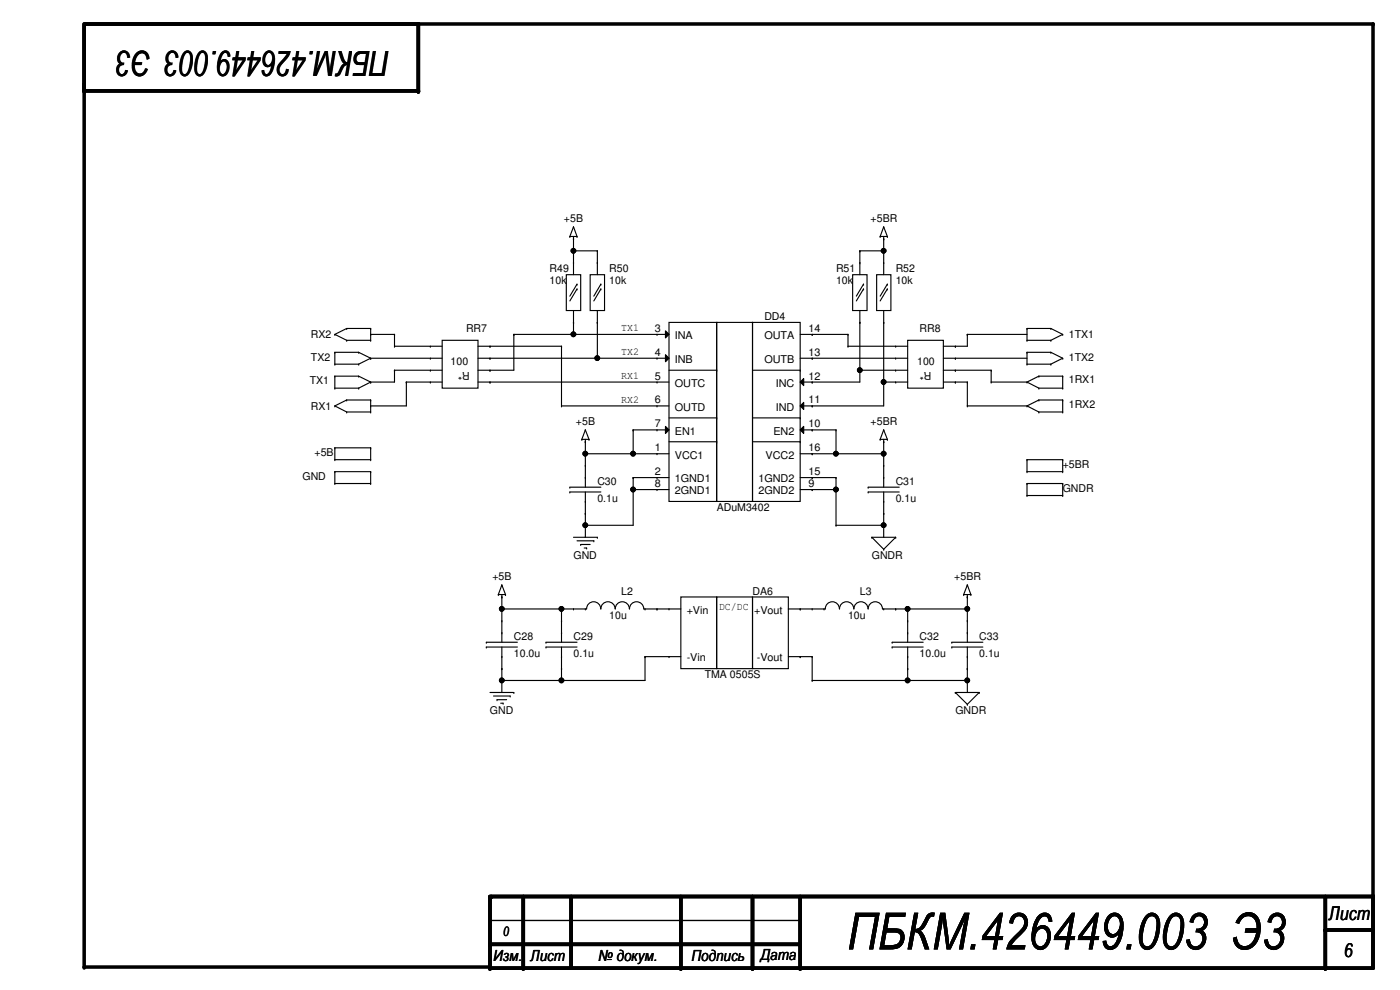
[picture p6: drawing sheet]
<svg xmlns="http://www.w3.org/2000/svg" width="420mm" height="297mm" viewBox="0 0 420 297" stroke-linecap="round" stroke-linejoin="round" font-family="sans-serif">
<path d="M25.3 7.2h386.8v261.4M25.3 7.6v282.6h121.8M125.5 7.2v20.1h-100.2M147.1 269v21.5h265v-21.5h-264.7M157 269v21.5M171.4 269v21.2M204.3 269v21.5M225.8 269v21.5M240.1 269v21.5M397.8 279h14.3M397.8 269v21.5M147.1 283.3h93" fill="none" stroke="#000" stroke-width="1.1"/>
<g fill="#000">
<circle cx="125.5" cy="7.2" r=".53"/>
<circle cx="412.1" cy="7.2" r=".53"/>
<circle cx="25.3" cy="25.1" r=".53"/>
<circle cx="25.3" cy="27.3" r=".53"/>
<circle cx="125.5" cy="27.3" r=".53"/>
<circle cx="171" cy="71" r=".17"/>
<circle cx="172.1" cy="75.3" r=".17"/>
<circle cx="172.1" cy="71.7" r=".17"/>
<circle cx="172.1" cy="78.8" r=".17"/>
<circle cx="172.1" cy="68.1" r=".17"/>
<circle cx="173.2" cy="71" r=".17"/>
<circle cx="179.3" cy="78.8" r=".17"/>
<circle cx="179.3" cy="75.3" r=".17"/>
<circle cx="258.1" cy="75.3" r=".17"/>
<circle cx="258.1" cy="78.8" r=".17"/>
<circle cx="264.1" cy="71" r=".17"/>
<circle cx="265.2" cy="75.3" r=".17"/>
<circle cx="265.2" cy="68.1" r=".17"/>
<circle cx="265.2" cy="78.8" r=".17"/>
<circle cx="265.2" cy="71.7" r=".17"/>
<circle cx="266.3" cy="71" r=".17"/>
<circle cx="104" cy="98.6" r=".17"/>
<circle cx="111.2" cy="98.6" r=".17"/>
<circle cx="172.1" cy="96.7" r=".17"/>
<circle cx="173.2" cy="86.7" r=".17"/>
<circle cx="173.2" cy="85.3" r=".17"/>
<circle cx="179.3" cy="96.7" r=".17"/>
<circle cx="180.3" cy="86.7" r=".17"/>
<circle cx="180.3" cy="85.3" r=".17"/>
<circle cx="258.1" cy="96.7" r=".17"/>
<circle cx="259.2" cy="86.7" r=".17"/>
<circle cx="259.2" cy="85.3" r=".17"/>
<circle cx="265.2" cy="96.7" r=".17"/>
<circle cx="266.3" cy="86.7" r=".17"/>
<circle cx="266.3" cy="85.3" r=".17"/>
<circle cx="308.2" cy="98.6" r=".17"/>
<circle cx="315.4" cy="98.6" r=".17"/>
<circle cx="100.5" cy="105.7" r=".17"/>
<circle cx="100.5" cy="109.3" r=".17"/>
<circle cx="100.5" cy="112.9" r=".17"/>
<circle cx="100.5" cy="116.5" r=".17"/>
<circle cx="100.5" cy="100.3" r=".17"/>
<circle cx="104" cy="102.1" r=".17"/>
<circle cx="107.6" cy="105.7" r=".17"/>
<circle cx="107.6" cy="112.9" r=".17"/>
<circle cx="107.6" cy="109.3" r=".17"/>
<circle cx="107.6" cy="116.5" r=".17"/>
<circle cx="111.2" cy="102.1" r=".17"/>
<circle cx="111.2" cy="100.3" r=".17"/>
<circle cx="111.2" cy="107.5" r=".17"/>
<circle cx="111.2" cy="114.6" r=".17"/>
<circle cx="118.4" cy="100.3" r=".17"/>
<circle cx="118.4" cy="103.9" r=".17"/>
<circle cx="118.4" cy="111.1" r=".17"/>
<circle cx="122" cy="114.6" r=".17"/>
<circle cx="129.1" cy="114.6" r=".17"/>
<circle cx="129.1" cy="111.1" r=".17"/>
<circle cx="129.1" cy="103.9" r=".17"/>
<circle cx="129.1" cy="107.5" r=".17"/>
<circle cx="147.1" cy="103.9" r=".17"/>
<circle cx="147.1" cy="107.5" r=".17"/>
<circle cx="147.1" cy="114.6" r=".17"/>
<circle cx="147.1" cy="111.1" r=".17"/>
<circle cx="154.2" cy="100.3" r=".17"/>
<circle cx="168.5" cy="103.9" r=".17"/>
<circle cx="172.1" cy="100.3" r=".17"/>
<circle cx="179.3" cy="107.5" r=".17"/>
<circle cx="197.2" cy="100.3" r=".17"/>
<circle cx="197.2" cy="114.6" r=".17"/>
<circle cx="197.2" cy="107.5" r=".17"/>
<circle cx="215.1" cy="111.1" r=".17"/>
<circle cx="240.1" cy="111.1" r=".17"/>
<circle cx="243.7" cy="114.6" r=".17"/>
<circle cx="243.7" cy="107.5" r=".17"/>
<circle cx="243.7" cy="100.3" r=".17"/>
<circle cx="254.5" cy="100.3" r=".17"/>
<circle cx="254.5" cy="103.9" r=".17"/>
<circle cx="258.1" cy="111.1" r=".17"/>
<circle cx="265.2" cy="114.6" r=".17"/>
<circle cx="268.8" cy="103.9" r=".17"/>
<circle cx="268.8" cy="107.5" r=".17"/>
<circle cx="268.8" cy="111.1" r=".17"/>
<circle cx="268.8" cy="114.6" r=".17"/>
<circle cx="286.7" cy="103.9" r=".17"/>
<circle cx="286.7" cy="114.6" r=".17"/>
<circle cx="286.7" cy="107.5" r=".17"/>
<circle cx="286.7" cy="111.1" r=".17"/>
<circle cx="290.3" cy="100.3" r=".17"/>
<circle cx="290.3" cy="114.6" r=".17"/>
<circle cx="297.5" cy="114.6" r=".17"/>
<circle cx="297.5" cy="111.1" r=".17"/>
<circle cx="308.2" cy="102.1" r=".17"/>
<circle cx="308.2" cy="114.6" r=".17"/>
<circle cx="308.2" cy="105.7" r=".17"/>
<circle cx="308.2" cy="109.3" r=".17"/>
<circle cx="311.8" cy="112.9" r=".17"/>
<circle cx="311.8" cy="116.5" r=".17"/>
<circle cx="315.4" cy="102.1" r=".17"/>
<circle cx="315.4" cy="109.3" r=".17"/>
<circle cx="315.4" cy="105.7" r=".17"/>
<circle cx="318.9" cy="112.9" r=".17"/>
<circle cx="318.9" cy="100.3" r=".17"/>
<circle cx="318.9" cy="107.5" r=".17"/>
<circle cx="318.9" cy="116.5" r=".17"/>
<circle cx="100.5" cy="121.8" r=".17"/>
<circle cx="100.5" cy="137.9" r=".17"/>
<circle cx="100.5" cy="134.4" r=".17"/>
<circle cx="104" cy="120" r=".17"/>
<circle cx="104" cy="123.6" r=".17"/>
<circle cx="111.2" cy="137.9" r=".17"/>
<circle cx="111.2" cy="120" r=".17"/>
<circle cx="111.2" cy="121.8" r=".17"/>
<circle cx="111.2" cy="123.6" r=".17"/>
<circle cx="111.2" cy="134.4" r=".17"/>
<circle cx="168.5" cy="121.8" r=".17"/>
<circle cx="174.6" cy="131.8" r=".17"/>
<circle cx="175.7" cy="136.1" r=".17"/>
<circle cx="175.7" cy="132.5" r=".17"/>
<circle cx="175.7" cy="129" r=".17"/>
<circle cx="175.7" cy="139.7" r=".17"/>
<circle cx="176.8" cy="131.8" r=".17"/>
<circle cx="190" cy="136.1" r=".17"/>
<circle cx="190" cy="129" r=".17"/>
<circle cx="197.2" cy="136.1" r=".17"/>
<circle cx="197.2" cy="121.8" r=".17"/>
<circle cx="197.2" cy="129" r=".17"/>
<circle cx="215.1" cy="125.4" r=".17"/>
<circle cx="215.1" cy="132.5" r=".17"/>
<circle cx="240.1" cy="125.4" r=".17"/>
<circle cx="240.1" cy="132.5" r=".17"/>
<circle cx="243.7" cy="136.1" r=".17"/>
<circle cx="243.7" cy="129" r=".17"/>
<circle cx="243.7" cy="121.8" r=".17"/>
<circle cx="250.9" cy="129" r=".17"/>
<circle cx="250.9" cy="136.1" r=".17"/>
<circle cx="264.1" cy="131.8" r=".17"/>
<circle cx="265.2" cy="139.7" r=".17"/>
<circle cx="265.2" cy="136.1" r=".17"/>
<circle cx="265.2" cy="132.5" r=".17"/>
<circle cx="265.2" cy="129" r=".17"/>
<circle cx="266.3" cy="131.8" r=".17"/>
<circle cx="290.3" cy="121.8" r=".17"/>
<circle cx="308.2" cy="121.8" r=".17"/>
<circle cx="308.2" cy="137.9" r=".17"/>
<circle cx="311.8" cy="120" r=".17"/>
<circle cx="311.8" cy="123.6" r=".17"/>
<circle cx="318.9" cy="123.6" r=".17"/>
<circle cx="318.9" cy="120" r=".17"/>
<circle cx="318.9" cy="137.9" r=".17"/>
<circle cx="100.5" cy="145.1" r=".17"/>
<circle cx="100.5" cy="141.5" r=".17"/>
<circle cx="111.2" cy="141.5" r=".17"/>
<circle cx="111.2" cy="145.1" r=".17"/>
<circle cx="171" cy="147.6" r=".17"/>
<circle cx="171" cy="146.2" r=".17"/>
<circle cx="175.7" cy="154.1" r=".17"/>
<circle cx="175.7" cy="157.6" r=".17"/>
<circle cx="175.7" cy="150.5" r=".17"/>
<circle cx="175.7" cy="143.3" r=".17"/>
<circle cx="190" cy="143.3" r=".17"/>
<circle cx="190" cy="146.9" r=".17"/>
<circle cx="197.2" cy="143.3" r=".17"/>
<circle cx="197.2" cy="146.9" r=".17"/>
<circle cx="243.7" cy="143.3" r=".17"/>
<circle cx="243.7" cy="146.9" r=".17"/>
<circle cx="250.9" cy="157.6" r=".17"/>
<circle cx="250.9" cy="143.3" r=".17"/>
<circle cx="250.9" cy="146.9" r=".17"/>
<circle cx="260.6" cy="147.6" r=".17"/>
<circle cx="260.6" cy="146.2" r=".17"/>
<circle cx="265.2" cy="154.1" r=".17"/>
<circle cx="265.2" cy="143.3" r=".17"/>
<circle cx="265.2" cy="157.6" r=".17"/>
<circle cx="265.2" cy="150.5" r=".17"/>
<circle cx="308.2" cy="145.1" r=".17"/>
<circle cx="308.2" cy="141.5" r=".17"/>
<circle cx="308.2" cy="148.7" r=".17"/>
<circle cx="318.9" cy="141.5" r=".17"/>
<circle cx="318.9" cy="148.7" r=".17"/>
<circle cx="318.9" cy="145.1" r=".17"/>
<circle cx="149.6" cy="178.4" r=".17"/>
<circle cx="150.6" cy="179.1" r=".17"/>
<circle cx="150.6" cy="175.5" r=".17"/>
<circle cx="151.7" cy="178.4" r=".17"/>
<circle cx="174.3" cy="163.4" r=".17"/>
<circle cx="176.1" cy="164.4" r=".17"/>
<circle cx="178.2" cy="162.3" r=".17"/>
<circle cx="179.3" cy="161.2" r=".17"/>
<circle cx="261.7" cy="161.2" r=".17"/>
<circle cx="265.2" cy="164.8" r=".17"/>
<circle cx="268.8" cy="161.2" r=".17"/>
<circle cx="289.2" cy="178.4" r=".17"/>
<circle cx="290.3" cy="179.1" r=".17"/>
<circle cx="290.3" cy="175.5" r=".17"/>
<circle cx="291.4" cy="178.4" r=".17"/>
<circle cx="146" cy="194.1" r=".17"/>
<circle cx="146" cy="192.7" r=".17"/>
<circle cx="150.6" cy="182.7" r=".17"/>
<circle cx="150.6" cy="197" r=".17"/>
<circle cx="150.6" cy="186.3" r=".17"/>
<circle cx="150.6" cy="189.9" r=".17"/>
<circle cx="163.9" cy="192.7" r=".17"/>
<circle cx="163.9" cy="194.1" r=".17"/>
<circle cx="168.5" cy="182.7" r=".17"/>
<circle cx="168.5" cy="197" r=".17"/>
<circle cx="168.5" cy="189.9" r=".17"/>
<circle cx="168.5" cy="186.3" r=".17"/>
<circle cx="172.1" cy="182.7" r=".17"/>
<circle cx="175.7" cy="182.7" r=".17"/>
<circle cx="193.6" cy="197" r=".17"/>
<circle cx="193.6" cy="182.7" r=".17"/>
<circle cx="197.2" cy="182.7" r=".17"/>
<circle cx="200.8" cy="197" r=".17"/>
<circle cx="200.8" cy="182.7" r=".17"/>
<circle cx="240.1" cy="182.7" r=".17"/>
<circle cx="240.1" cy="197" r=".17"/>
<circle cx="243.7" cy="182.7" r=".17"/>
<circle cx="243.7" cy="197" r=".17"/>
<circle cx="247.3" cy="182.7" r=".17"/>
<circle cx="265.2" cy="182.7" r=".17"/>
<circle cx="267.7" cy="194.1" r=".17"/>
<circle cx="267.7" cy="192.7" r=".17"/>
<circle cx="268.8" cy="182.7" r=".17"/>
<circle cx="272.4" cy="182.7" r=".17"/>
<circle cx="272.4" cy="189.9" r=".17"/>
<circle cx="272.4" cy="186.3" r=".17"/>
<circle cx="272.4" cy="197" r=".17"/>
<circle cx="285.7" cy="194.1" r=".17"/>
<circle cx="285.7" cy="192.7" r=".17"/>
<circle cx="290.3" cy="189.9" r=".17"/>
<circle cx="290.3" cy="182.7" r=".17"/>
<circle cx="290.3" cy="197" r=".17"/>
<circle cx="290.3" cy="186.3" r=".17"/>
<circle cx="149.2" cy="209.9" r=".17"/>
<circle cx="150.6" cy="200.6" r=".17"/>
<circle cx="150.6" cy="204.2" r=".17"/>
<circle cx="151" cy="211" r=".17"/>
<circle cx="153.1" cy="208.8" r=".17"/>
<circle cx="154.2" cy="207.8" r=".17"/>
<circle cx="168.5" cy="200.6" r=".17"/>
<circle cx="168.5" cy="204.2" r=".17"/>
<circle cx="243.7" cy="204.2" r=".17"/>
<circle cx="272.4" cy="200.6" r=".17"/>
<circle cx="272.4" cy="204.2" r=".17"/>
<circle cx="286.7" cy="207.8" r=".17"/>
<circle cx="290.3" cy="211.3" r=".17"/>
<circle cx="290.3" cy="200.6" r=".17"/>
<circle cx="290.3" cy="204.2" r=".17"/>
<circle cx="293.9" cy="207.8" r=".17"/>
<circle cx="147.1" cy="270.1" r=".17"/>
<circle cx="147.1" cy="276.2" r=".17"/>
<circle cx="147.1" cy="269" r=".53"/>
<circle cx="147.4" cy="269" r=".53"/>
<circle cx="397.8" cy="279" r=".53"/>
<circle cx="412.1" cy="269" r=".53"/>
<circle cx="412.1" cy="268.6" r=".53"/>
<circle cx="25.3" cy="290.2" r=".53"/>
<circle cx="147.1" cy="290.5" r=".53"/>
<circle cx="147.1" cy="283.3" r=".53"/>
<circle cx="157" cy="290.5" r=".53"/>
<circle cx="171.4" cy="290.2" r=".53"/>
<circle cx="204.3" cy="290.5" r=".53"/>
<circle cx="225.8" cy="290.5" r=".53"/>
<circle cx="240.1" cy="290.5" r=".53"/>
<circle cx="397.8" cy="290.5" r=".53"/>
</g>
<g fill="none" stroke="#000" stroke-width=".34">
<path d="M172.1 71v11.4M172.1 75.3h7.2v7.1M172.1 68.1l1.1 2.9h-2.2zM265.2 71v11.4M265.2 75.3h-7.1v7.1M265.2 68.1l1.1 2.9h-2.2zM170 82.4h4.3v10.8h-4.3zM172.1 93.2v7.1M173.2 86.7l-2.2 3.6M173.2 85.3l-2.2 3.6M177.1 82.4h4.3v10.8h-4.3zM179.3 93.2v14.3"/>
<path d="M180.3 86.7l-2.1 3.6M180.3 85.3l-2.1 3.6M199.7 99.3l1.1 1-1.1 1.1zM200.8 96.7h14.3v53.8h-14.3zM215.1 96.7h10.7v53.8h-10.7zM225.8 96.7h14.3v53.8h-14.3zM255.9 82.4h4.3v10.8h-4.3zM258.1 93.2v21.4h-18M259.2 86.7l-2.2 3.6M259.2 85.3l-2.2 3.6M263.1 82.4h4.3v10.8h-4.3zM265.2 93.2v28.6h-25.1"/>
<path d="M266.3 86.7l-2.2 3.6M266.3 85.3l-2.2 3.6M308.2 98.6h7.2l3.5 1.7-3.5 1.8h-7.2zM100.5 100.3l3.5-1.7h7.2v3.5h-7.2zM100.5 112.9h7.1l3.6 1.7-3.6 1.9h-7.1zM100.5 105.7h7.1l3.6 1.8-3.6 1.8h-7.1zM111.2 100.3h7.2v3.6h14.3M111.2 107.5h21.5M132.7 102.1h10.8v14.4h-10.8zM132.7 111.1h-14.3v3.5h-7.2M132.7 114.6h-10.7v7.2h-10.8M143.5 114.6h57.3"/>
<path d="M143.5 103.9h25v17.9h32.3M143.5 107.5h57.3M199.7 106.4l1.1 1.1-1.1 1zM200.8 100.3h-46.6v10.8h-10.7M200.8 111.1h14.3M225.8 111.1h14.3M240.1 114.6l1.1-1v2.1zM240.1 100.3h14.4v3.6h17.9M240.1 107.5h32.3M258.1 111.1h14.3M265.2 114.6h7.2M272.4 102.1h10.7v14.4h-10.7z"/>
<path d="M283.1 114.6h7.2v7.2h17.9M283.1 111.1h14.4v3.5h10.7M283.1 107.5h25.1M308.2 100.3h-17.9v3.6h-7.2M308.2 114.6l3.6-1.7h7.1v3.6h-7.1zM308.2 105.7h7.2l3.5 1.8-3.5 1.8h-7.2zM100.5 121.8l3.5-1.8h7.2v3.6h-7.2zM100.5 134.4h10.7v3.5h-10.7zM175.7 136.1h25.1M175.7 131.8v14.4M175.7 129l1.1 2.8h-2.2zM199.7 127.9l1.1 1.1-1.1 1z"/>
<path d="M200.8 129h-10.8v7.1M200.8 125.4h14.3M200.8 132.5h14.3M225.8 125.4h14.3M225.8 132.5h14.3M240.1 121.8l1.1-1.1v2.2zM240.1 129l1.1-1.1v2.1zM240.1 129h10.8v7.1M240.1 136.1h25.1M265.2 131.8v14.4M265.2 129l1.1 2.8h-2.2zM308.2 121.8l3.6-1.8h7.1v3.6h-7.1z"/>
<path d="M308.2 137.9h10.7v3.6h-10.7zM100.5 141.5h10.7v3.6h-10.7zM171 147.6h9.3M171 146.2h9.3M175.7 147.6v13.6M190 146.9h10.8M200.8 143.3h-10.8v14.3h-14.3M240.1 143.3h10.8v14.3h14.3M240.1 146.9h10.8M260.6 147.6h9.3M260.6 146.2h9.3M265.2 147.6v13.6"/>
<path d="M308.2 145.1h10.7v3.6h-10.7zM150.6 178.4v14.3M150.6 175.5l1.1 2.9h-2.1zM172.1 161.2h7.2M173.2 162.3h5M174.3 163.4h2.8M175.3 164.4h.8M204.3 179.1h10.8v21.5h-10.8zM215.1 179.1h10.7v21.5h-10.7zM225.8 179.1h10.8v21.5h-10.8zM261.7 161.2h7.1l-3.6 3.6zM290.3 178.4v14.3"/>
<path d="M290.3 175.5l1.1 2.9h-2.2zM146 194.1h9.3M146 192.7h9.3M150.6 182.7h25.5a2.12 2.12 0 0 1 2.1-2.1 2.12 2.12 0 0 1 2.1 2.1 2.16 2.16 0 0 1 2.1-2.1 2.16 2.16 0 0 1 2.2 2.1M150.6 194.1v13.7M163.9 194.1h9.3M163.9 192.7h9.3M168.5 182.7v10M168.5 194.1v10.1M184.6 182.7a2.12 2.12 0 0 1 2.2-2.1 2.12 2.12 0 0 1 2.1 2.1M188.9 182.7a2.14 2.14 0 0 1 2.2-2.1 2.14 2.14 0 0 1 2.1 2.1M193.2 182.7h11.1"/>
<path d="M204.3 197h-10.7v7.2h-43M236.6 182.7h11.1a2.12 2.12 0 0 1 2.1-2.1 2.12 2.12 0 0 1 2.1 2.1 2.16 2.16 0 0 1 2.2-2.1 2.16 2.16 0 0 1 2.1 2.1M236.6 197h7.1v7.2h46.6M256.3 182.7a2.12 2.12 0 0 1 2.1-2.1 2.12 2.12 0 0 1 2.1 2.1M260.6 182.7a2.14 2.14 0 0 1 2.1-2.1 2.14 2.14 0 0 1 2.1 2.1h25.5M267.7 194.1h9.4M267.7 192.7h9.4M272.4 182.7v10M272.4 194.1v10.1M285.7 194.1h9.3M285.7 192.7h9.3M290.3 194.1v13.7"/>
<path d="M147.1 207.8h7.1M148.1 208.8h5M149.2 209.9h2.8M150.3 211h.7M286.7 207.8h7.2l-3.6 3.5zM147.1 276.2h93M147.1 269.4v.7"/>
<circle cx="172.1" cy="75.2" r=".7"/>
<circle cx="265.2" cy="75.2" r=".7"/>
<circle cx="172.1" cy="100.3" r=".7"/>
<circle cx="179.2" cy="107.5" r=".7"/>
<circle cx="258" cy="111.1" r=".7"/>
<circle cx="265.2" cy="114.6" r=".7"/>
<circle cx="175.6" cy="136.1" r=".7"/>
<circle cx="190" cy="136.1" r=".7"/>
<circle cx="250.9" cy="136.1" r=".7"/>
<circle cx="265.2" cy="136.1" r=".7"/>
<circle cx="175.6" cy="157.6" r=".7"/>
<circle cx="190" cy="146.9" r=".7"/>
<circle cx="250.9" cy="146.9" r=".7"/>
<circle cx="265.2" cy="157.6" r=".7"/>
<circle cx="150.6" cy="182.7" r=".7"/>
<circle cx="168.5" cy="182.7" r=".7"/>
<circle cx="272.4" cy="182.7" r=".7"/>
<circle cx="290.3" cy="182.7" r=".7"/>
<circle cx="150.6" cy="204.1" r=".7"/>
<circle cx="168.5" cy="204.1" r=".7"/>
<circle cx="272.4" cy="204.1" r=".7"/>
<circle cx="290.3" cy="204.1" r=".7"/>
</g>
<g fill="#000">
<path d="M199.7 99.3l1.1 1-1.1 1.1zM199.7 106.4l1.1 1.1-1.1 1zM240.1 114.6l1.1-1v2.1zM199.7 127.9l1.1 1.1-1.1 1zM240.1 121.8l1.1-1.1v2.2zM240.1 129l1.1-1.1v2.1z"/>
<circle cx="172.1" cy="75.2" r=".7"/>
<circle cx="265.2" cy="75.2" r=".7"/>
<circle cx="172.1" cy="100.3" r=".7"/>
<circle cx="179.2" cy="107.5" r=".7"/>
<circle cx="258" cy="111.1" r=".7"/>
<circle cx="265.2" cy="114.6" r=".7"/>
<circle cx="175.6" cy="136.1" r=".7"/>
<circle cx="190" cy="136.1" r=".7"/>
<circle cx="250.9" cy="136.1" r=".7"/>
<circle cx="265.2" cy="136.1" r=".7"/>
<circle cx="175.6" cy="157.6" r=".7"/>
<circle cx="190" cy="146.9" r=".7"/>
<circle cx="250.9" cy="146.9" r=".7"/>
<circle cx="265.2" cy="157.6" r=".7"/>
<circle cx="150.6" cy="182.7" r=".7"/>
<circle cx="168.5" cy="182.7" r=".7"/>
<circle cx="272.4" cy="182.7" r=".7"/>
<circle cx="290.3" cy="182.7" r=".7"/>
<circle cx="150.6" cy="204.1" r=".7"/>
<circle cx="168.5" cy="204.1" r=".7"/>
<circle cx="272.4" cy="204.1" r=".7"/>
<circle cx="290.3" cy="204.1" r=".7"/>
</g>
<text font-size="15.4" x="254.2" y="284.9">ПБКМ.426449.003 Э3</text>
<text font-size="10.4" x="116.9" y="15.3" transform="rotate(180 116.9 15.3)">ПБКМ.426449.003 Э3</text>
<g font-size="5.7">
<text x="398.8" y="276.1">Лист</text>
<text x="403.3" y="287.1">6</text>
</g>
<g font-size="4.6">
<text x="148.1" y="288.4">Изм. Лист</text>
<text x="179.6" y="288.4">№ докум.</text>
<text x="207.5" y="288.4">Подпись</text>
<text x="228.3" y="288">Дата</text>
</g>
<text font-size="3.9" x="151" y="280.8">0</text>
<g font-size="3.2">
<text x="169.2" y="66.7">+5B</text>
<text x="261.3" y="66.7">+5BR</text>
<text x="165" y="81.7">R49</text>
<text x="182.9" y="81.7">R50</text>
<text x="250.9" y="81.7">R51</text>
<text x="268.8" y="81.7">R52</text>
<text x="165" y="85.3">10k</text>
<text x="182.9" y="85.3">10k</text>
<text x="250.9" y="85.3">10k</text>
<text x="268.8" y="85.3">10k</text>
<text x="93.3" y="101.4">RX2</text>
<text x="139.9" y="99.6">RR7</text>
<text x="186.4" y="99.3">TX1</text>
<text x="196.5" y="99.6">3</text>
<text x="202.6" y="101.8">INA</text>
<text x="229.4" y="96.1">DD4</text>
<text x="229.4" y="101.8">OUTA</text>
<text x="242.6" y="99.6">14</text>
<text x="276" y="99.6">RR8</text>
<text x="320.7" y="101.4">1TX1</text>
<text x="186.4" y="106.4">TX2</text>
<text x="196.5" y="106.7">4</text>
<text x="242.6" y="106.7">13</text>
<text x="93.3" y="108.2">TX2</text>
<text x="135.2" y="109.6">100</text>
<text x="141" y="111.7" transform="rotate(180 141 111.7)">R*</text>
<text x="186.4" y="113.6">RX1</text>
<text x="196.5" y="113.9">5</text>
<text x="202.6" y="108.9">INB</text>
<text x="229.4" y="108.9">OUTB</text>
<text x="242.6" y="113.9">12</text>
<text x="275.2" y="109.6">100</text>
<text x="279.6" y="111.7" transform="rotate(180 279.6 111.7)">R*</text>
<text x="320.7" y="108.2">1TX2</text>
<text x="93" y="115.4">TX1</text>
<text x="202.6" y="116.1">OUTC</text>
<text x="232.8" y="116.1">INC</text>
<text x="320.7" y="115">1RX1</text>
<text x="93.3" y="122.9">RX1</text>
<text x="186.4" y="120.8">RX2</text>
<text x="196.5" y="121">6</text>
<text x="202.6" y="123.2">OUTD</text>
<text x="232.8" y="123.2">IND</text>
<text x="242.6" y="121">11</text>
<text x="320.7" y="122.6">1RX2</text>
<text x="172.8" y="127.6">+5B</text>
<text x="196.5" y="128.2">7</text>
<text x="202.6" y="130.4">EN1</text>
<text x="232.1" y="130.4">EN2</text>
<text x="242.6" y="128.2">10</text>
<text x="261.3" y="127.6">+5BR</text>
<text x="94.4" y="136.9">+5B</text>
<text x="196.5" y="135.4">1</text>
<text x="202.6" y="137.6">VCC1</text>
<text x="229.8" y="137.6">VCC2</text>
<text x="242.6" y="135.4">16</text>
<text x="196.5" y="142.5">2</text>
<text x="242.6" y="142.5">15</text>
<text x="318.9" y="140.5">+5BR</text>
<text x="90.8" y="144">GND</text>
<text x="179.3" y="145.5">C30</text>
<text x="196.5" y="146.1">8</text>
<text x="202.6" y="144.7">1GND1</text>
<text x="202.6" y="148.3">2GND1</text>
<text x="227.7" y="144.7">1GND2</text>
<text x="227.7" y="148.3">2GND2</text>
<text x="242.6" y="146.1">9</text>
<text x="268.8" y="145.5">C31</text>
<text x="318.9" y="147.6">GNDR</text>
<text x="179.3" y="150.5">0.1u</text>
<text x="215.1" y="153.3">ADuM3402</text>
<text x="268.8" y="150.5">0.1u</text>
<text x="172.1" y="167.7">GND</text>
<text x="261.7" y="167.7">GNDR</text>
<text x="147.8" y="174.1">+5B</text>
<text x="186.4" y="178.4">L2</text>
<text x="225.8" y="178.4">DA6</text>
<text x="258.1" y="178.4">L3</text>
<text x="286.4" y="174.1">+5BR</text>
<text x="182.9" y="185.6">10u</text>
<text x="206.1" y="184.1">+Vin</text>
<text x="215.8" y="183.1">DC/DC</text>
<text x="226.3" y="184.1">+Vout</text>
<text x="254.5" y="185.6">10u</text>
<text x="154.2" y="192">C28</text>
<text x="154.2" y="197">10.0u</text>
<text x="172.1" y="192">C29</text>
<text x="172.1" y="197">0.1u</text>
<text x="276" y="192">C32</text>
<text x="276" y="197">10.0u</text>
<text x="293.9" y="192">C33</text>
<text x="293.9" y="197">0.1u</text>
<text x="206.1" y="198.5">-Vin</text>
<text x="211.5" y="203.5">TMA 0505S</text>
<text x="227.1" y="198.5">-Vout</text>
<text x="147.1" y="214.2">GND</text>
<text x="286.7" y="214.2">GNDR</text>
</g>
</svg>
